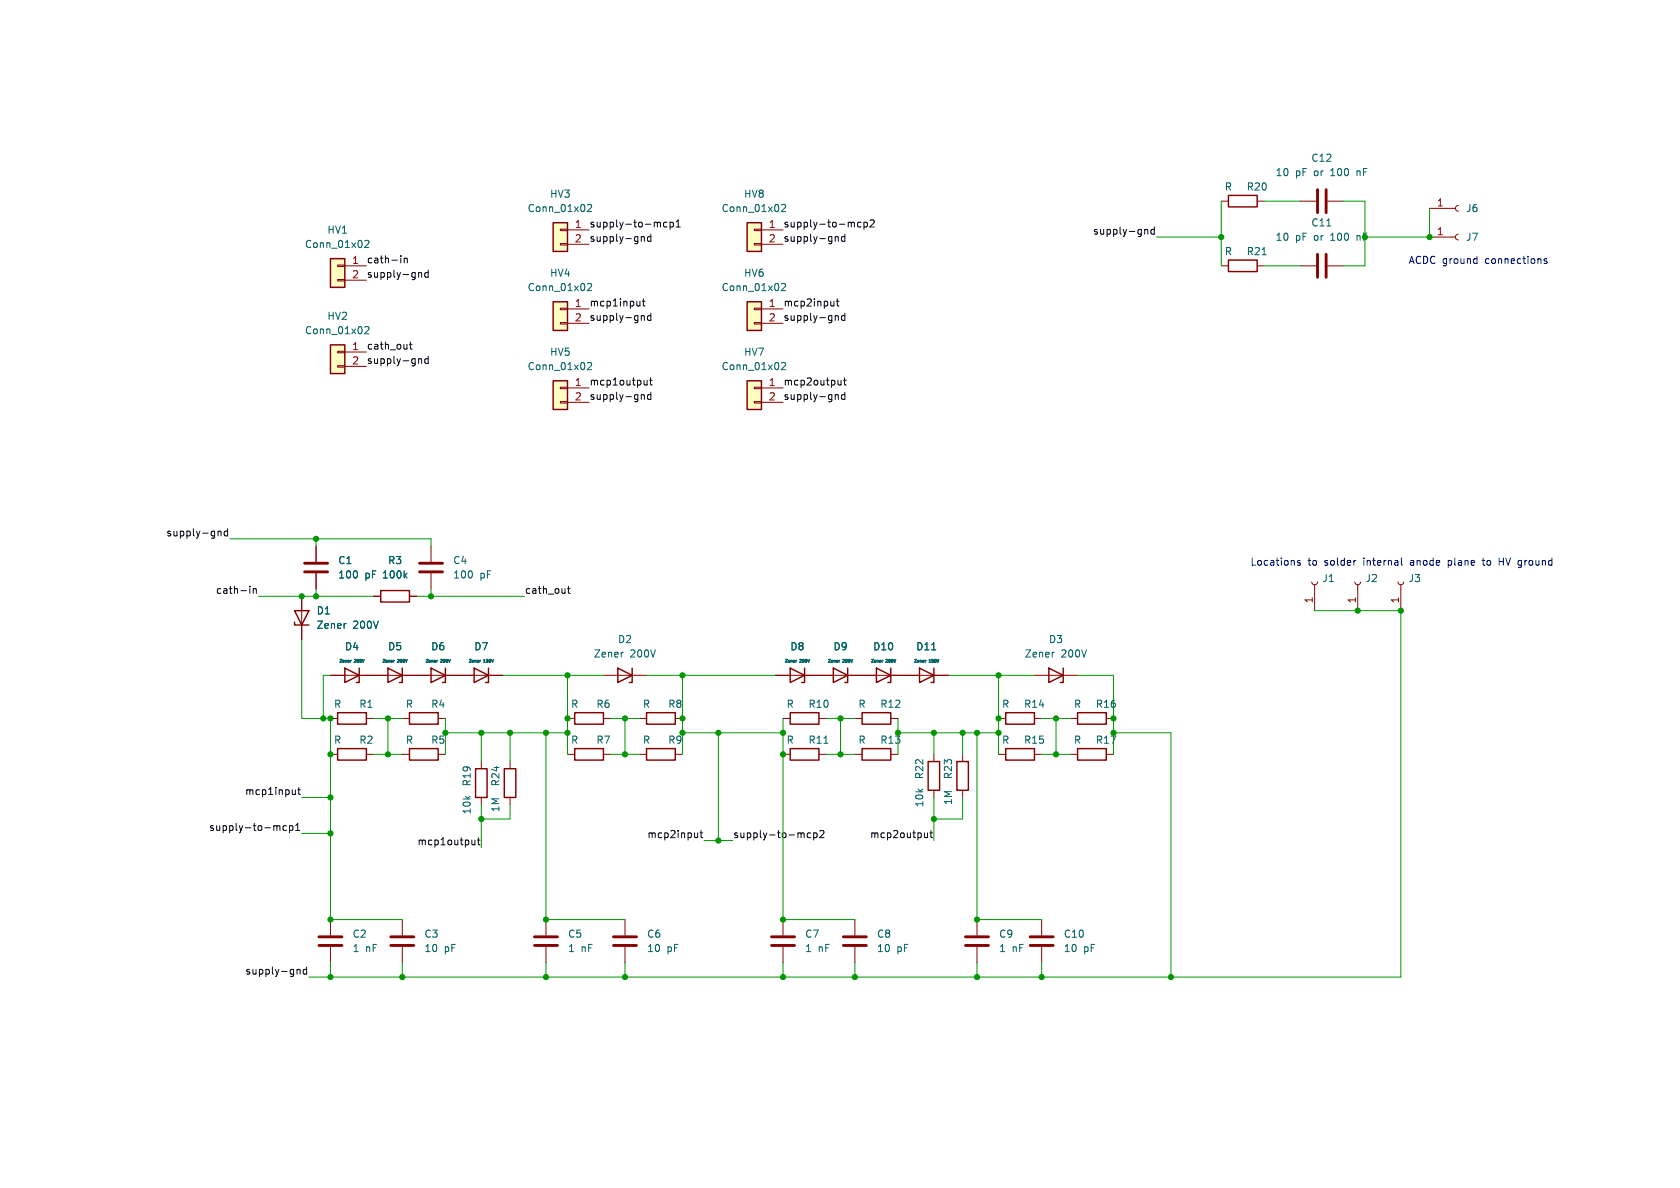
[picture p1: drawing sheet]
<svg xmlns="http://www.w3.org/2000/svg" width="297mm" height="210mm" viewBox="0 0 297 210" stroke-linecap="round" stroke-linejoin="round" font-family="sans-serif">
<g fill="#ffffc2" stroke="#ffffc2" stroke-width=".18">
<path d="M132.1 67.3h2.5v5.1h-2.5z"/>
<path d="M97.8 53.3h2.5v5.1h-2.5z"/>
<path d="M97.8 67.3h2.5v5.1h-2.5z"/>
<path d="M97.8 39.4h2.5v5.1h-2.5z"/>
<path d="M132.1 39.4h2.5v5.1h-2.5z"/>
<path d="M132.1 53.3h2.5v5.1h-2.5z"/>
<path d="M58.4 61h2.6v5h-2.6z"/>
<path d="M58.4 45.7h2.6v5.1h-2.6z"/>
</g>
<g fill="none" stroke="#840000" stroke-width=".18">
<path d="M215.9 35.6h1.3M222.2 35.6h1.3M229.9 35.6h2.8M234.7 35.6h2.8M252.7 36.8h4.6M257.8 36.3l-.4 .2-.1 .3 .1 .4 .4 .1M59.7 49.4h1.3v.3h-1.3zM59.7 46.9h1.3v.2h-1.3zM61 47h3.8M61 49.5h3.8M99.1 57h1.2v.3h-1.2zM99.1 54.5h1.2v.2h-1.2z"/>
<path d="M99.1 43.1h1.2v.2h-1.2zM99.1 40.5h1.2v.3h-1.2zM100.3 54.6h3.8M100.3 57.2h3.8M100.3 40.6h3.8M100.3 43.2h3.8M133.3 43.1h1.3v.2h-1.3zM133.3 40.5h1.3v.3h-1.3zM133.3 57h1.3v.3h-1.3zM133.3 54.5h1.3v.2h-1.3zM134.6 54.6h3.8M134.6 57.2h3.8"/>
<path d="M134.6 40.6h3.8M134.6 43.2h3.8M215.9 47h1.3M222.2 47h1.3M229.9 47h2.8M234.7 47h2.8M252.7 41.9h4.6M257.8 41.4l-.4 .2-.1 .3 .1 .4 .4 .1M59.7 64.6h1.3v.3h-1.3zM59.7 62.1h1.3v.3h-1.3zM61 62.2h3.8M61 64.8h3.8"/>
<path d="M99.1 71h1.2v.2h-1.2zM99.1 68.5h1.2v.2h-1.2zM100.3 68.6h3.8M100.3 71.1h3.8M133.3 71h1.3v.2h-1.3zM133.3 68.5h1.3v.2h-1.3zM134.6 68.6h3.8M134.6 71.1h3.8M55.9 96.5v2.8M76.2 96.5v2.8M53.3 105.4v7.6M55.9 101.3v2.8"/>
<path d="M58.4 119.4h30.5M66 105.4h1.3M72.4 105.4h1.3M76.2 101.3v2.8M106.7 119.4h7.6M137.2 119.4h30.4M182.9 119.4h7.6M231.9 102.9l.1 .3 .4 .2 .4-.2 .1-.3M232.4 103.4v4.6M239.5 102.9l.2 .3 .3 .2 .4-.2 .1-.3M240 103.4v4.6M247.1 102.9l.2 .3 .3 .2 .4-.2 .2-.3"/>
<path d="M247.6 103.4v4.6M58.4 133.4h1.3M58.4 127h1.3M64.8 133.4h1.2M64.8 127h1.2M71.1 133.4h1.3M71.1 127h1.3M77.5 133.4h1.2M77.5 127h1.2M85.1 134.6v1.3M90.2 134.6v1.3M100.3 133.4h1.3"/>
<path d="M100.3 127h1.3M106.7 133.4h1.2M106.7 127h1.2M113 133.4h1.3M113 127h1.3M119.4 133.4h1.2M119.4 127h1.2M138.4 133.4h1.3M138.4 127h1.3M144.8 133.4h1.2M144.8 127h1.2M151.1 133.4h1.3"/>
<path d="M151.1 127h1.3M157.5 133.4h1.2M157.5 127h1.2M165.1 133.4v1.2M165.1 139.7v1.3M170.2 133.4v1.2M170.2 139.7v1.3M176.5 133.4h1.3M176.5 127h1.3M182.9 133.4h1.2M182.9 127h1.2M189.2 133.4h1.3"/>
<path d="M189.2 127h1.3M195.6 133.4h1.2M195.6 127h1.2M85.1 141v1.2M90.2 141v1.2M58.4 162.6v2.8M58.4 167.4v2.8M71.1 162.6v2.8M71.1 167.4v2.8M96.5 162.6v2.8M96.5 167.4v2.8M110.5 162.6v2.8"/>
<path d="M110.5 167.4v2.8M138.4 162.6v2.8M138.4 167.4v2.8M151.1 162.6v2.8M151.1 167.4v2.8M172.7 162.6v2.8M172.7 167.4v2.8M184.1 162.6v2.8M184.1 167.4v2.8"/>
</g>
<g fill="none" stroke="#840000" stroke-width=".25">
<path d="M97.8 39.4h2.5v5.1h-2.5zM132.1 39.4h2.5v5.1h-2.5zM217.2 34.5h5v2.1h-5zM58.4 45.7h2.6v5.1h-2.6zM97.8 53.3h2.5v5.1h-2.5zM132.1 53.3h2.5v5.1h-2.5zM217.2 46h5v2h-5zM58.4 61h2.6v5h-2.6zM97.8 67.3h2.5v5.1h-2.5zM132.1 67.3h2.5v5.1h-2.5zM52.1 110v.5h2.5M52.1 108h2.5l-1.3 2.5z"/>
<path d="M61 118.1l2.5 1.3-2.5 1.3zM63.5 118.1v2.6h-.5M67.3 104.4h5.1v2h-5.1zM68.6 118.1l2.5 1.3-2.5 1.3zM71.1 118.1v2.6h-.5M76.2 118.1l2.5 1.3-2.5 1.3zM78.7 118.1v2.6h-.5M83.8 118.1l2.6 1.3-2.6 1.3zM86.4 118.1v2.6h-.5M109.2 118.1l2.6 1.3-2.6 1.3zM111.8 118.1v2.6h-.5M139.7 118.1l2.5 1.3-2.5 1.3z"/>
<path d="M142.2 118.1v2.6h-.5M147.3 118.1l2.6 1.3-2.6 1.3zM149.9 118.1v2.6h-.5M154.9 118.1l2.6 1.3-2.6 1.3zM157.5 118.1v2.6h-.5M162.6 118.1l2.5 1.3-2.5 1.3zM165.1 118.1v2.6h-.5M185.4 118.1l2.6 1.3-2.6 1.3zM188 118.1v2.6h-.5M59.7 132.3h5.1v2.1h-5.1zM59.7 126h5.1v2h-5.1zM72.4 132.3h5.1v2.1h-5.1z"/>
<path d="M72.4 126h5.1v2h-5.1zM84.1 135.9h2v5.1h-2zM89.2 135.9h2v5.1h-2zM101.6 132.3h5.1v2.1h-5.1zM101.6 126h5.1v2h-5.1zM114.3 126h5.1v2h-5.1zM114.3 132.3h5.1v2.1h-5.1zM139.7 132.3h5.1v2.1h-5.1zM139.7 126h5.1v2h-5.1zM152.4 132.3h5.1v2.1h-5.1zM152.4 126h5.1v2h-5.1zM164.1 134.6h2v5.1h-2z"/>
<path d="M169.2 134.6h2v5.1h-2zM177.8 132.3h5.1v2.1h-5.1zM177.8 126h5.1v2h-5.1zM190.5 132.3h5.1v2.1h-5.1zM190.5 126h5.1v2h-5.1z"/>
</g>
<g fill="none" stroke="#006464" stroke-width=".18">
<path d="M103.9 36.3l.5-.2 .2 .4-.8 .9h.8M138.2 36.3l.4-.2 .3 .4-.8 .9h.8M234.6 39.9h.7M64.5 57.9l.5-.2 .2 .4-.8 .9h.8M64.5 42.6l.5-.1 .2 .4-.8 .9h.8M103.9 50.2l.5-.1 .2 .4-.8 .9h.8M138.2 50.2l.4-.1 .3 .4-.8 .9h.8M223.1 45h.8M103.9 64.2l.5-.1 .2 .3-.8 .9h.8M138.2 64.2l.4-.1 .3 .3-.8 .9h.8M61.1 110.2h.1M62 116.8h.1"/>
<path d="M62.1 116.7l-.1 .1M69.7 116.7l-.1 .1M71.6 101.7l.3 .5M71.9 101.3l-.4 .5M77.3 116.7l-.1 .1M84.8 116.8h.1M84.9 116.8h-.1M85 116.7l-.1 .1M110.1 115.3h.1M140.8 116.7l-.1 .1M148.3 116.8h.1M148.4 116.8h-.1"/>
<path d="M148.5 116.7l-.1 .1M156 116.8h-.1M156 116.8h.1M156.1 116.7l-.1 .1M163.7 116.7l-.1 .1M164.7 114.9h.7M186.3 115.3h.1M145.7 131.4h.7"/>
</g>
<g fill="none" stroke="#840000" stroke-width=".51">
<path d="M232.9 33.5v4.1M234.4 33.5v4.1M232.9 45v4M234.4 45v4M53.8 99.6h4.1M74.2 99.6h4M53.8 101.1h4.1M74.2 101.1h4M56.4 167.1h4.1M56.4 165.6h4.1M69.1 167.1h4.1M69.1 165.6h4.1"/>
<path d="M94.5 167.1h4.1M94.5 165.6h4.1M108.5 167.1h4M108.5 165.6h4M136.4 167.1h4.1M136.4 165.6h4.1M149.1 167.1h4.1M149.1 165.6h4.1M170.7 167.1h4.1M170.7 165.6h4.1M182.1 167.1h4.1M182.1 165.6h4.1"/>
</g>
<g fill="none" stroke="#0f0f0f" stroke-width=".18">
<path d="M116.4 39.3l.4 .2v.6M117.9 39.3h-.4l-.2 .2 .1 .6h.5M118.5 39.3h.3l.3 .2-.2 .6h-.4M118.5 39.3v1.3M119.5 39.2l.4-.3v1.2M152.2 39.3h-.4l-.2 .2 .1 .6h.5M152.7 39.3h.4l.2 .2-.1 .6h-.5M152.7 39.3v1.3M153.8 39l.5-.1 .3 .3-.8 .9h.8M70.9 45.2v.1M70.9 45.6v.9M71.5 45.6v.9"/>
<path d="M71.5 45.8l.1-.2 .3 .1 .1 .8M74 48.2v.8M74 48.3l.2-.1h.3v.8M75.7 47.7v1.3M75.7 48.2h-.4l-.2 .2 .1 .6h.5M113.1 54l-.3 .1M113.1 53.3v.8M113.4 55.9l.2-.1 .3 .1v.7M113.4 41.9l.2-.1 .3 .1v.8M113.4 41.8v.9M113.4 55.8v.8M113.6 53.3h.4"/>
<path d="M113.7 52.8v1.1l.3 .2M115.1 55.9l-.4-.1-.2 .2 .1 .6h.5M115.1 41.9l-.4-.1-.2 .3 .1 .5h.5M115.1 41.4v1.3M115.1 55.4v1.2M119.5 40.1h.8M147.4 53.3v.8M147.4 54l-.3 .1M147.7 41.8v.9M147.7 55.8v.8M147.7 55.9l.1-.1 .3 .1 .1 .7M147.7 41.9l.1-.1 .3 .1 .1 .8"/>
<path d="M147.8 53.3h.5M148 52.8v1.1l.3 .2M149.4 55.9l-.4-.1-.2 .2 .1 .6h.5M149.4 41.4v1.3M149.4 55.4v1.2M149.4 41.9l-.4-.1-.2 .3 .1 .5h.5M202.4 40.6v.8M202.4 40.7l.2-.1h.3v.8M204.1 40.6h-.4l-.2 .2 .1 .5h.5M204.1 40.1v1.3M72.4 60.9h.5M72.6 60.4v1.1l.3 .2"/>
<path d="M74 63.4v.9M74 63.5l.2-.1 .3 .1v.8M75.7 63.5l-.4-.1-.2 .3 .1 .5h.5M75.7 63v1.3M113.4 69.9l.2-.1h.3v.8M113.4 69.8v.8M114.4 67.9l-.2 .2-.3-.1M114.4 67.2v.9M114.8 67.2h.5M115 66.8v1.1l.3 .2M115.1 69.8h-.4l-.2 .2 .1 .5h.5M115.1 69.3v1.3"/>
<path d="M147.7 69.8v.8M147.7 69.9l.1-.1h.3l.1 .8M148.7 67.2v.9M148.7 67.9l-.2 .2-.3-.1M149.1 67.2h.5M149.3 66.8v1.1l.3 .2M149.4 69.3v1.3M149.4 69.8h-.4l-.2 .2 .1 .5h.5M38.5 93.9v.8M38.5 94l.2-.1 .3 .1 .1 .7M40.2 94l-.3-.1-.3 .2 .2 .6h.4M40.2 93.5v1.2"/>
<path d="M44.2 103.6v.1M44.2 104.1v.8M44.8 104.1v.8M44.8 104.2l.2-.1h.3v.8M100.3 104.1h.5M100.5 103.6v1.1l.3 .2M52.2 139.6v.9M52.6 139.6h.5M52.8 139.2v1.1l.3 .2M49.1 146l.4 .1v.7M50.6 146h-.3l-.3 .2 .2 .5h.4M51.2 146h.3l.3 .2-.1 .5h-.5"/>
<path d="M51.2 146v1.2M52.2 140.3l-.4 .2M52.3 145.9l.3-.4v1.3M52.3 146.8h.7M84 148.5v.8M84 149.2l-.2 .1h-.3M84.4 148.5h.5M84.6 148.1v1.1l.3 .1M123.3 148l-.3 .1M123.3 147.2v.9M123.8 147.2h.4M123.9 146.8v1.1l.3 .2"/>
<path d="M143.3 147.3l-.4-.1-.2 .3 .1 .5h.5M143.9 147.3l.3-.1 .3 .3-.2 .5h-.4M143.9 147.2v1.3M144.9 146.9l.5-.1 .3 .4-.8 .9h.8M164 148l-.2 .1-.3-.1M164 147.2v.9M164.4 147.2h.5M164.6 146.8v1.1l.3 .2M52.5 171.4v.8M52.5 171.5l.2-.1h.3l.1 .8M54.2 171.4h-.4l-.2 .2 .1 .5h.5M54.2 170.9v1.3"/>
</g>
<g fill="none" stroke="#0000c2" stroke-width=".18">
<path d="M261 45.7l.1 .1M261.1 45.3v1.3M261.1 46.5l-.1 .1M273.5 45.8l-.4-.1-.1 .2v.2l.5 .1v.3h-.5M229.8 99.1h-.3l-.1 .2v.1l.4 .2v.3h-.4M239.6 99.1h.1M247.7 98.6v1.1l.2 .2M256 99.1v1.2M256 99.9h.2M256.2 99.1h-.2M262 99.1h.5M262.2 98.6v1.1l.3 .2"/>
<path d="M265 99.3h.8"/>
</g>
<g fill="none" stroke="#009600" stroke-width=".18">
<path d="M215.9 35.6v11.4M223.5 35.6h6.4M237.5 35.6h3.8v11.4h-3.8M252.7 36.8v5.1h-11.4M204.5 41.9h11.4M223.5 47h6.4M40.6 95.3h35.6v1.2M55.9 95.3v1.2M45.7 105.4h20.3M53.3 113v14h5.1v35.6h12.7M55.9 104.1v1.3M58.4 119.4h-1.3v7.6"/>
<path d="M73.7 105.4h19M76.2 104.1v1.3M88.9 119.4h17.8M100.3 119.4v14M114.3 119.4h22.9M120.6 119.4v14M167.6 119.4h15.3M176.5 119.4v14M190.5 119.4h6.3v14M232.4 108h15.2v64.7h-193M66 133.4h5.1M66 127h5.1"/>
<path d="M68.6 127v6.4M78.7 129.5h21.6M78.7 127v6.4M85.1 129.5v5.1M90.2 129.5v5.1M96.5 129.5v33.1h14M107.9 133.4h5.1M107.9 127h5.1M110.5 127v6.4M120.6 129.5h17.8M127 129.5v19.1M138.4 127v35.6h12.7"/>
<path d="M146 133.4h5.1M146 127h5.1M148.6 127v6.4M158.7 129.5h17.8M158.7 127v6.4M165.1 129.5v3.9M170.2 129.5v3.9M172.7 129.5v33.1h11.4M184.1 133.4h5.1M184.1 127h5.1M186.7 127v6.4M196.8 129.5h10.2v43.2"/>
<path d="M53.3 147.3h5.1M53.3 141h5.1M85.1 142.2v7.7M90.2 142.2v2.6h-5.1M124.5 148.6h5M165.1 141v7.6M170.2 141v3.8h-5.1M58.4 170.2v2.5M71.1 170.2v2.5M96.5 170.2v2.5M110.5 170.2v2.5M138.4 170.2v2.5"/>
<path d="M151.1 170.2v2.5M172.7 170.2v2.5M184.1 170.2v2.5"/>
</g>
<g fill="#009600" stroke="#009600" stroke-width=".18">
<circle cx="85.1" cy="144.8" r=".46"/>
<circle cx="68.6" cy="133.4" r=".46"/>
<circle cx="58.4" cy="127" r=".46"/>
<circle cx="57.1" cy="127" r=".46"/>
<circle cx="85.1" cy="129.5" r=".46"/>
<circle cx="58.4" cy="133.4" r=".46"/>
<circle cx="78.7" cy="129.5" r=".46"/>
<circle cx="68.6" cy="127" r=".46"/>
<circle cx="58.4" cy="162.6" r=".46"/>
<circle cx="58.4" cy="147.3" r=".46"/>
<circle cx="100.3" cy="129.5" r=".46"/>
<circle cx="96.5" cy="129.5" r=".46"/>
<circle cx="90.2" cy="129.5" r=".46"/>
<circle cx="71.1" cy="172.7" r=".46"/>
<circle cx="58.4" cy="172.7" r=".46"/>
<circle cx="110.5" cy="133.4" r=".46"/>
<circle cx="58.4" cy="141" r=".46"/>
<circle cx="96.5" cy="172.7" r=".46"/>
<circle cx="96.5" cy="162.6" r=".46"/>
<circle cx="110.5" cy="172.7" r=".46"/>
<circle cx="100.3" cy="119.4" r=".46"/>
<circle cx="100.3" cy="127" r=".46"/>
<circle cx="127" cy="148.6" r=".46"/>
<circle cx="120.6" cy="127" r=".46"/>
<circle cx="120.6" cy="119.4" r=".46"/>
<circle cx="120.6" cy="129.5" r=".46"/>
<circle cx="110.5" cy="127" r=".46"/>
<circle cx="127" cy="129.5" r=".46"/>
<circle cx="55.9" cy="95.3" r=".46"/>
<circle cx="55.9" cy="105.4" r=".46"/>
<circle cx="76.2" cy="105.4" r=".46"/>
<circle cx="53.3" cy="105.4" r=".46"/>
<circle cx="165.1" cy="144.8" r=".46"/>
<circle cx="158.7" cy="129.5" r=".46"/>
<circle cx="138.4" cy="162.6" r=".46"/>
<circle cx="138.4" cy="172.7" r=".46"/>
<circle cx="151.1" cy="172.7" r=".46"/>
<circle cx="138.4" cy="133.4" r=".46"/>
<circle cx="138.4" cy="129.5" r=".46"/>
<circle cx="148.6" cy="127" r=".46"/>
<circle cx="148.6" cy="133.4" r=".46"/>
<circle cx="176.5" cy="119.4" r=".46"/>
<circle cx="240" cy="108" r=".46"/>
<circle cx="252.7" cy="41.9" r=".46"/>
<circle cx="215.9" cy="41.9" r=".46"/>
<circle cx="247.6" cy="108" r=".46"/>
<circle cx="184.1" cy="172.7" r=".46"/>
<circle cx="172.7" cy="172.7" r=".46"/>
<circle cx="172.7" cy="162.6" r=".46"/>
<circle cx="207" cy="172.7" r=".46"/>
<circle cx="165.1" cy="129.5" r=".46"/>
<circle cx="186.7" cy="133.4" r=".46"/>
<circle cx="196.8" cy="127" r=".46"/>
<circle cx="196.8" cy="129.5" r=".46"/>
<circle cx="186.7" cy="127" r=".46"/>
<circle cx="172.7" cy="129.5" r=".46"/>
<circle cx="176.5" cy="129.5" r=".46"/>
<circle cx="170.2" cy="129.5" r=".46"/>
<circle cx="176.5" cy="127" r=".46"/>
</g>
<g font-size="1.8" fill="#006464">
<text x="231.7" y="28.8">C12</text>
<text x="97.1" y="35.2">HV3</text>
<text x="131.4" y="35.2">HV8</text>
<text x="216.4" y="33.9">R</text>
<text x="220.3" y="33.9">R20</text>
<text x="225.4" y="31.3">10</text>
<text x="229" y="31.3">pF</text>
<text x="232.4" y="31.3">or</text>
<text x="235.5" y="31.3">100</text>
<text x="240.3" y="31.3">nF</text>
<text x="57.8" y="41.5">HV1</text>
<text x="93.2" y="37.7">Conn_01x02</text>
<text x="127.5" y="37.7">Conn_01x02</text>
<text x="231.7" y="40.2">C11</text>
<text x="259.1" y="37.7">J6</text>
<text x="53.8" y="44">Conn_01x02</text>
<text x="216.4" y="45.3">R</text>
<text x="220.3" y="45.3">R21</text>
<text x="225.4" y="42.8">10</text>
<text x="229" y="42.8">pF</text>
<text x="232.4" y="42.8">or</text>
<text x="235.5" y="42.8">100</text>
<text x="259.1" y="42.8">J7</text>
<text x="93.2" y="51.7">Conn_01x02</text>
<text x="97.1" y="49.1">HV4</text>
<text x="127.5" y="51.7">Conn_01x02</text>
<text x="131.4" y="49.1">HV6</text>
<text x="53.8" y="59.3">Conn_01x02</text>
<text x="57.8" y="56.7">HV2</text>
<text x="93.2" y="65.6">Conn_01x02</text>
<text x="97.1" y="63.1">HV5</text>
<text x="127.5" y="65.6">Conn_01x02</text>
<text x="131.4" y="63.1">HV7</text>
<text x="59.7" y="99.9">C1</text>
<text x="68.5" y="99.9">R3</text>
<text x="80" y="99.9">C4</text>
<text x="59.7" y="102.5">100</text>
<text x="64.5" y="102.5">pF 100k</text>
<text x="80" y="102.5">100</text>
<text x="84.8" y="102.5">pF</text>
<text x="233.7" y="103.1">J1</text>
<text x="241.3" y="103.1">J2</text>
<text x="248.9" y="103.1">J3</text>
<text x="55.9" y="108.8">D1</text>
<text x="55.9" y="111.4">Zener</text>
<text x="62.4" y="111.4">200V</text>
<text x="109.1" y="113.9">D2</text>
<text x="185.3" y="113.9">D3</text>
<text x="60.9" y="115.2">D4</text>
<text x="68.5" y="115.2">D5</text>
<text x="76.1" y="115.2">D6</text>
<text x="83.7" y="115.2">D7</text>
<text x="104.9" y="116.4">Zener</text>
<text x="111.4" y="116.4">200V</text>
<text x="139.6" y="115.2">D8</text>
<text x="147.2" y="115.2">D9</text>
<text x="154.3" y="115.2">D10</text>
<text x="161.9" y="115.2">D11</text>
<text x="181.1" y="116.4">Zener</text>
<text x="187.6" y="116.4">200V</text>
<text x="59" y="125.3">R</text>
<text x="63.4" y="125.3">R1</text>
<text x="71.7" y="125.3">R</text>
<text x="76.1" y="125.3">R4</text>
<text x="100.9" y="125.3">R</text>
<text x="105.3" y="125.3">R6</text>
<text x="113.6" y="125.3">R</text>
<text x="118" y="125.3">R8</text>
<text x="139" y="125.3">R</text>
<text x="142.8" y="125.3">R10</text>
<text x="151.7" y="125.3">R</text>
<text x="155.5" y="125.3">R12</text>
<text x="177.1" y="125.3">R</text>
<text x="180.9" y="125.3">R14</text>
<text x="189.8" y="125.3">R</text>
<text x="193.6" y="125.3">R16</text>
<text x="59" y="131.7">R</text>
<text x="63.4" y="131.7">R2</text>
<text x="71.7" y="131.7">R</text>
<text x="76.1" y="131.7">R5</text>
<text x="100.9" y="131.7">R</text>
<text x="105.3" y="131.7">R7</text>
<text x="113.6" y="131.7">R</text>
<text x="118" y="131.7">R9</text>
<text x="139" y="131.7">R</text>
<text x="142.8" y="131.7">R11</text>
<text x="151.7" y="131.7">R</text>
<text x="155.5" y="131.7">R13</text>
<text x="177.1" y="131.7">R</text>
<text x="180.9" y="131.7">R15</text>
<text x="189.8" y="131.7">R</text>
<text x="193.6" y="131.7">R17</text>
<text x="163.4" y="137.8" transform="rotate(-90 163.4 137.8)">R22</text>
<text x="168.5" y="137.8" transform="rotate(-90 168.5 137.8)">R23</text>
<text x="83.4" y="139.1" transform="rotate(-90 83.4 139.1)">R19</text>
<text x="88.5" y="143.7" transform="rotate(-90 88.5 143.7)">1M</text>
<text x="88.5" y="139.1" transform="rotate(-90 88.5 139.1)">R24</text>
<text x="163.4" y="142.8" transform="rotate(-90 163.4 142.8)">10k</text>
<text x="168.5" y="142.4" transform="rotate(-90 168.5 142.4)">1M</text>
<text x="83.4" y="144.1" transform="rotate(-90 83.4 144.1)">10k</text>
<text x="62.2" y="166">C2</text>
<text x="74.9" y="166">C3</text>
<text x="100.3" y="166">C5</text>
<text x="114.3" y="166">C6</text>
<text x="142.2" y="166">C7</text>
<text x="154.9" y="166">C8</text>
<text x="176.5" y="166">C9</text>
<text x="188" y="166">C10</text>
<text x="62.2" y="168.5">1</text>
<text x="64.6" y="168.5">nF</text>
<text x="74.9" y="168.5">10</text>
<text x="78.5" y="168.5">pF</text>
<text x="100.3" y="168.5">1</text>
<text x="102.7" y="168.5">nF</text>
<text x="114.3" y="168.5">10</text>
<text x="117.9" y="168.5">pF</text>
<text x="142.2" y="168.5">1</text>
<text x="144.6" y="168.5">nF</text>
<text x="154.9" y="168.5">10</text>
<text x="158.5" y="168.5">pF</text>
<text x="176.5" y="168.5">1</text>
<text x="178.9" y="168.5">nF</text>
<text x="188" y="168.5">10</text>
<text x="191.6" y="168.5">pF</text>
</g>
<g font-size="1.8" fill="#a90000">
<text x="101.5" y="40.4">1</text>
<text x="135.8" y="40.4">1</text>
<text x="253.9" y="41.7">1</text>
<text x="253.9" y="36.6">1</text>
<text x="62.2" y="46.7">1</text>
<text x="101.5" y="42.9">2</text>
<text x="135.8" y="42.9">2</text>
<text x="62.2" y="49.3">2</text>
<text x="101.5" y="54.4">1</text>
<text x="101.5" y="56.9">2</text>
<text x="135.8" y="54.4">1</text>
<text x="135.8" y="56.9">2</text>
<text x="62.2" y="62">1</text>
<text x="62.2" y="64.5">2</text>
<text x="101.5" y="68.3">1</text>
<text x="101.5" y="70.9">2</text>
<text x="135.8" y="68.3">1</text>
<text x="135.8" y="70.9">2</text>
<text x="232.2" y="106.8" transform="rotate(-90 232.2 106.8)">1</text>
<text x="239.8" y="106.8" transform="rotate(-90 239.8 106.8)">1</text>
<text x="247.4" y="106.8" transform="rotate(-90 247.4 106.8)">1</text>
</g>
<g font-size="1.8" fill="#0f0f0f">
<text x="104.1" y="40.3">supply-to-mcp1</text>
<text x="138.4" y="40.3">supply-to-mcp2</text>
<text x="193.1" y="41.6">supply-gnd</text>
<text x="64.8" y="46.6">cath-in</text>
<text x="104.1" y="42.8">supply-gnd</text>
<text x="138.4" y="42.8">supply-gnd</text>
<text x="64.8" y="49.2">supply-gnd</text>
<text x="104.1" y="54.3">mcp1input</text>
<text x="104.1" y="56.8">supply-gnd</text>
<text x="138.4" y="54.3">mcp2input</text>
<text x="138.4" y="56.8">supply-gnd</text>
<text x="64.8" y="64.4">supply-gnd</text>
<text x="64.8" y="61.9">cath_out</text>
<text x="104.1" y="68.2">mcp1output</text>
<text x="104.1" y="70.8">supply-gnd</text>
<text x="138.4" y="68.2">mcp2output</text>
<text x="138.4" y="70.8">supply-gnd</text>
<text x="29.3" y="94.9">supply-gnd</text>
<text x="38.1" y="105.1">cath-in</text>
<text x="92.7" y="105.1">cath_out</text>
<text x="43.2" y="140.6">mcp1input</text>
<text x="36.9" y="147">supply-to-mcp1</text>
<text x="73.7" y="149.5">mcp1output</text>
<text x="114.3" y="148.2">mcp2input</text>
<text x="129.5" y="148.2">supply-to-mcp2</text>
<text x="153.7" y="148.2">mcp2output</text>
<text x="43.3" y="172.4">supply-gnd</text>
</g>
<text font-size="1.8" fill="#009600" x="240.3" y="42.8">nF</text>
<g font-size="1.8" fill="#0000c2">
<text x="248.9" y="46.7">ACDC ground</text>
<text x="262.7" y="46.7">connections</text>
<text x="221" y="100.1">Locations</text>
<text x="231.2" y="100.1">to</text>
<text x="234.3" y="100.1">solder</text>
<text x="241.3" y="100.1">internal</text>
<text x="249.8" y="100.1">anode</text>
<text x="256.6" y="100.1">plane</text>
<text x="263" y="100.1">to</text>
<text x="266.1" y="100.1">HV ground</text>
</g>
<g font-size=".7" fill="#006464">
<text x="59.9" y="117.3">Zener</text>
<text x="62.7" y="117.3">200V</text>
<text x="67.5" y="117.3">Zener</text>
<text x="70.3" y="117.3">200V</text>
<text x="75.1" y="117.3">Zener</text>
<text x="77.9" y="117.3">200V</text>
<text x="82.7" y="117.3">Zener</text>
<text x="85.5" y="117.3">150V</text>
<text x="138.6" y="117.3">Zener</text>
<text x="141.4" y="117.3">200V</text>
<text x="146.2" y="117.3">Zener</text>
<text x="149" y="117.3">200V</text>
<text x="153.9" y="117.3">Zener</text>
<text x="156.7" y="117.3">200V</text>
<text x="161.5" y="117.3">Zener</text>
<text x="164.3" y="117.3">150V</text>
</g>
</svg>
